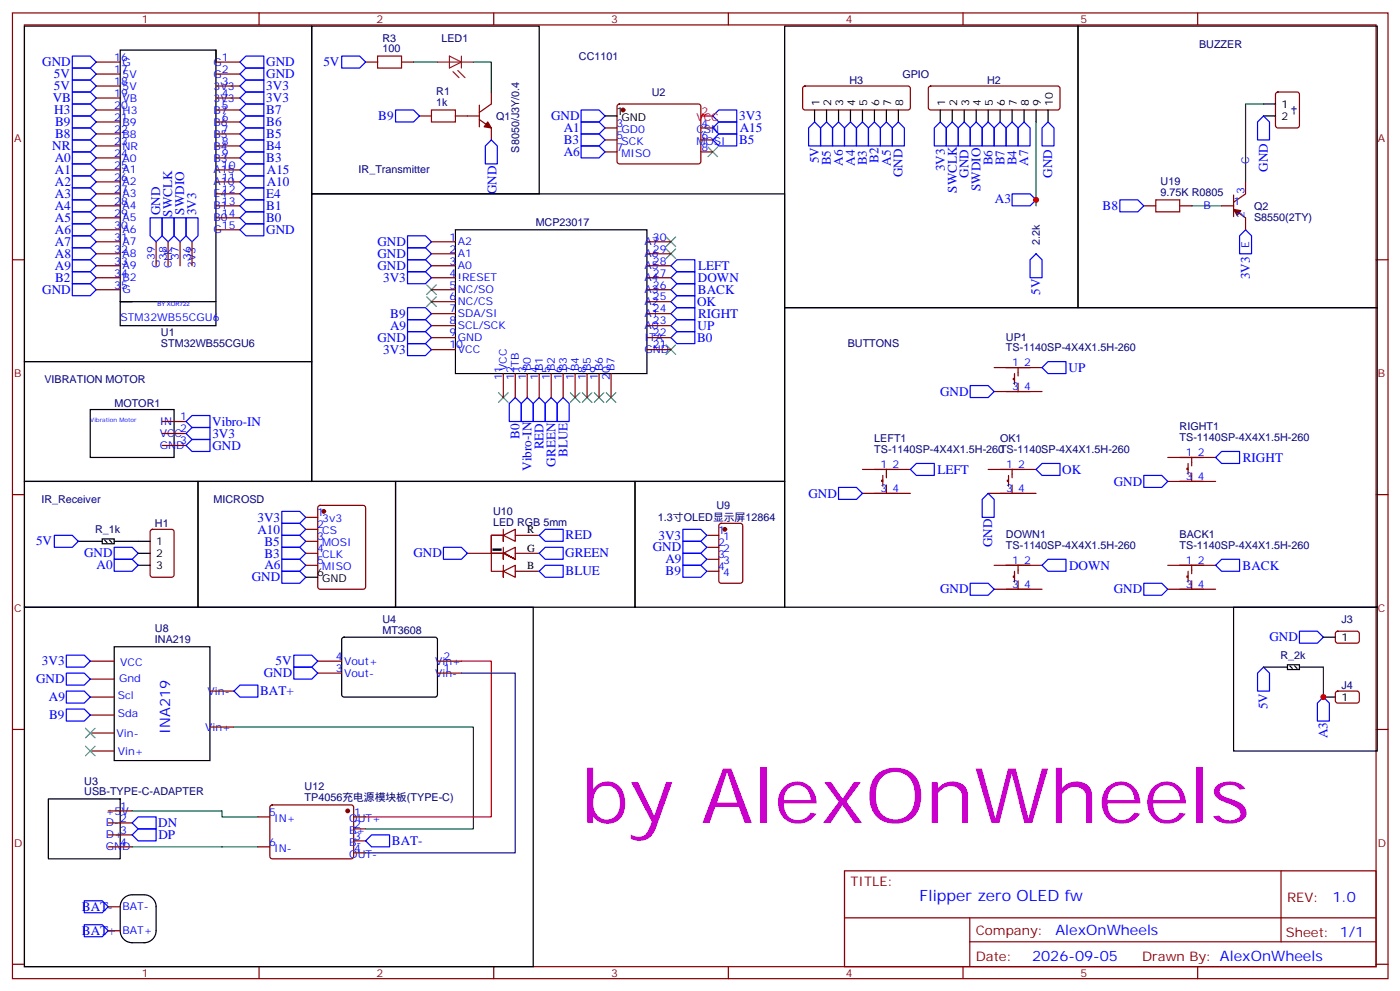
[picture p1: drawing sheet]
<svg xmlns="http://www.w3.org/2000/svg" width="413mm" height="292mm" viewBox="0 0 413 292" stroke-linecap="round" stroke-linejoin="round" font-family="sans-serif">
<g fill="none" stroke="#870000" stroke-width=".35">
<path d="M3.7 3.8h405.3v284.3h-405.3zM7.2 7.3h398.3v277.3h-398.3zM28.4 18.3h7M63.6 18.3h7.1M76.3 3.8v3.5M107.7 18.3h3.6M118.3 18.3h3.5M145.5 3.8v3.5M214.6 3.8v3.5M283.8 3.8v3.5M352.9 3.8v3.5M28.4 21.8h7"/>
<path d="M28.4 25.3h7M28.4 28.9h7M28.4 32.4h7M28.4 35.9h7M28.4 39.4h7M63.6 21.8h7.1M63.6 25.3h7.1M63.6 28.9h7.1M63.6 32.4h7.1M63.6 35.9h7.1M63.6 39.4h7.1M123.6 34.1h3.5"/>
<path d="M134.2 34.1h7.1M141.3 31v6.3M141.3 35.2l3.5 2.5v3.5M144.8 27.1v3.5l-3.5 2.5M178.3 37.7h3.5M182.1 30.8l.4-.2h23.3l.5 .2 .2 .5v16.5l-.7 .5-23.5-.1-.5-.6v-16.3zM206.5 37.7h3.5M236.7 25.5l.5-.2h30.3l.5 .2 .3 .5v5.7l-.3 .5-.5 .2h-30.3l-.5-.2-.2-.5v-5.7zM273.8 25.5l.4-.2h37.4l.5 .2 .2 .5v5.7l-.2 .5-.5 .2h-37.4l-.4-.2-.3-.5v-5.7zM376.1 27.3l.5-.2h5.6l.6 .4 .1 9.5-.5 .6-5.8 .1-.7-.5-.1-9.4zM28.4 43h7M28.4 46.5h7"/>
<path d="M28.4 50h7M28.4 53.6h7M28.4 57.1h7M63.6 43h7.1M63.6 46.5h7.1M63.6 50h7.1M63.6 53.6h7.1M63.6 57.1h7.1M178.3 44.7h3.5M178.3 41.2h3.5M206.5 44.7h3.5M206.5 41.2h3.5"/>
<path d="M363.5 57.4v6.4M367 53.6v3.5l-3.5 2.4M3.7 76.5h3.5M28.4 60.6h7M28.4 64.1h7M28.4 67.7h7M28.4 71.2h7M28.4 74.7h7M28.4 78.2h7M46 71.2v7M49.5 71.2v7M53.1 71.2v7"/>
<path d="M56.6 71.2v7M63.6 60.6h7.1M63.6 64.1h7.1M63.6 67.7h7.1M127.1 71.2h7.1M127.1 74.7h7.1M127.1 78.2h7.1M190.6 71.2h7.1M190.6 74.7h7.1M190.6 78.2h7.1M337 60.6h3.6M347.6 60.6h3.6"/>
<path d="M360 60.6h3.5M363.5 61.7l3.5 2.4v3.6M405.5 76.5h3.5M28.4 81.8h7M28.4 85.3h7M127.1 81.8h7.1M127.1 85.3h7.1M127.1 88.8h7.1M127.1 92.4h7.1M127.1 95.9h7.1M127.1 99.4h7.1M190.6 81.8h7.1"/>
<path d="M190.6 85.3h7.1M190.6 88.8h7.1M190.6 92.4h7.1M190.6 95.9h7.1M190.6 99.4h7.1M127.1 102.9h7.1M148.3 110v7.1M151.8 110v7.1M155.4 110v7.1M158.9 110v7.1M162.4 110v7.1M165.9 110v7.1"/>
<path d="M169.5 110v7.1M173 110v7.1M176.5 110v7.1M180.1 110v7.1M190.6 102.9h7.1M292.9 108.2h14.2M292.9 115.3h14.2M298.9 111.4h-.3v.4h.3M298.9 110v3.2M300 108.2v2.5M300 112.8v2.5M47.8 131.2h7"/>
<path d="M47.8 127.6h7M47.8 124.1h7M254.1 138.2h14.2M260.1 140v3.2M261.2 138.2v2.5M291.2 138.2h14.1M297.2 140v3.2M298.2 138.2v2.5M344.1 134.7h14.1M350.1 137.9h-.4v.3h.4M350.1 136.5v3.1M351.2 134.7v2.5"/>
<path d="M351.2 139.3v2.4M3.7 145.6h3.5M44.5 156.1l.4-.2h5.7l.6 .4 .1 13-.5 .6-5.9 .1-.6-.5-.1-12.9zM90.1 152.3h3.5M90.1 155.9h3.5M90.1 159.4h3.5M93.9 149l.4-.2h12.7l.7 .4v23.6l-.4 .6-13 .1-.6-.5-.1-23.5zM151.8 157.6h7.1M208.3 157.6h3.5M212 154.3l.5-.2h5.7l.6 .4 .1 16.5-.5 .7h-5.9l-.6-.4-.1-16.5zM254.1 145.3h14.2M260.1 141.4h-.3v.3h.3"/>
<path d="M261.2 142.8v2.5M291.2 145.3h14.1M297.2 141.4h-.4v.3h.4M298.2 142.8v2.5M344.1 141.7h14.1M405.5 145.6h3.5M90.1 166.4h3.5M90.1 162.9h3.5M137.7 162.9h7.1M151.8 168.2h7.1M151.8 162.9h7.1M208.3 161.1h3.5"/>
<path d="M208.3 164.7h3.5M208.3 168.2h3.5M292.9 166.4h14.2M292.9 173.5h14.2M298.9 169.6h-.3v.4h.3M298.9 168.2v3.2M300 166.4v2.5M300 171v2.5M344.1 166.4h14.1M344.1 173.5h14.1M350.1 169.6h-.4v.4h.4M350.1 168.2v3.2"/>
<path d="M351.2 166.4v2.5M351.2 171v2.5M26.6 194.7h7.1M26.6 200h7.1M93.6 194.7h7.1M93.6 198.2h7.1M128.9 194.7h7.1M128.9 198.2h7.1M393.7 186l.5-.2 5.9 .1 .4 .6v2.4l-.7 .5-5.9-.1-.4-.6v-2.2zM3.7 214.8h3.5M26.6 205.2h7.1M26.6 210.5h7.1"/>
<path d="M26.6 215.8h7.1M61.9 214.1h7M61.9 203.5h7M393.7 203.7l.5-.2h5.9l.4 .7v2.4l-.7 .4-5.9-.1-.4-.6v-2.1zM405.5 214.8h3.5M26.6 221.1h7.1M31.9 238.8h7M79.8 237.2l.4-.2 23.6 .1 .4 .6-.1 14.7-.6 .5-23.6-.1-.4-.6v-14.5zM31.9 242.3h7M31.9 245.8h7M31.9 249.3h7M76 249.3h3.5"/>
<path d="M76 240.5h3.5M104.2 240.5h3.5M104.2 244.1h3.5M104.2 247.6h3.5M104.2 251.1h3.5M248.8 256.4h156.7v28.2h-156.7zM377.5 256.4v20.9M31.9 274h3.5M31.9 267h3.5M248.9 270.2h156.5M285.8 277.3h119.6M285.8 270.2v14.2"/>
<path d="M3.7 283.9h3.5M76.3 284.6v3.5M145.5 284.6v3.5M214.6 284.6v3.5M283.8 284.6v3.5M352.9 284.6v3.5M405.5 283.9h3.5"/>
</g>
<g fill="none" stroke="#00f" stroke-width=".35">
<path d="M21.3 16.5h5.3l1.8 1.8-1.8 1.7h-5.3zM72.5 16.5h5.3v3.5h-5.3l-1.8-1.7zM100.7 16.5h5.3l1.7 1.8-1.7 1.7h-5.3zM21.3 37.7h5.3l1.8 1.7-1.8 1.8h-5.3zM21.3 34.1h5.3l1.8 1.8-1.8 1.8h-5.3zM21.3 30.6h5.3l1.8 1.8-1.8 1.7h-5.3zM21.3 27.1h5.3l1.8 1.8-1.8 1.7h-5.3zM21.3 23.6h5.3l1.8 1.7-1.8 1.8h-5.3zM21.3 20h5.3l1.8 1.8-1.8 1.8h-5.3zM70.7 39.4l1.8-1.7h5.3v3.5h-5.3zM70.7 35.9l1.8-1.8h5.3v3.6h-5.3zM72.5 30.6h5.3v3.5h-5.3l-1.8-1.7z"/>
<path d="M72.5 27.1h5.3v3.5h-5.3l-1.8-1.7zM72.5 23.6h5.3v3.5h-5.3l-1.8-1.8zM72.5 20h5.3v3.6h-5.3l-1.8-1.8zM116.6 32.4h5.2l1.8 1.7-1.8 1.8h-5.2zM171.2 39.4h5.3l1.8 1.8-1.8 1.8h-5.3zM171.2 35.9h5.3l1.8 1.8-1.8 1.7h-5.3zM171.2 32.4h5.3l1.8 1.7-1.8 1.8h-5.3zM210 37.7l1.8-1.8h5.3v3.5h-5.3zM211.8 32.4h5.3v3.5h-5.3l-1.8-1.8zM238.3 37.7l1.7-1.8 1.8 1.8v5.3h-3.5zM241.8 37.7l1.8-1.8 1.7 1.8v5.3h-3.5zM245.3 37.7l1.8-1.8 1.7 1.8v5.3h-3.5z"/>
<path d="M248.8 37.7l1.8-1.8 1.8 1.8v5.3h-3.6zM252.4 37.7l1.7-1.8 1.8 1.8v5.3h-3.5zM257.7 35.9l1.7 1.8v5.3h-3.5v-5.3zM259.4 37.7l1.8-1.8 1.8 1.8v5.3h-3.6zM263 37.7l1.7-1.8 1.8 1.8v5.3h-3.5zM275.3 37.7l1.8-1.8 1.7 1.8v5.3h-3.5zM278.8 37.7l1.8-1.8 1.8 1.8v5.3h-3.6zM282.4 37.7l1.7-1.8 1.8 1.8v5.3h-3.5zM285.9 37.7l1.8-1.8 1.7 1.8v5.3h-3.5zM289.4 37.7l1.8-1.8 1.7 1.8v5.3h-3.5zM292.9 37.7l1.8-1.8 1.8 1.8v5.3h-3.6zM298.2 35.9l1.8 1.8v5.3h-3.5v-5.3z"/>
<path d="M300 37.7l1.8-1.8 1.7 1.8v5.3h-3.5zM307.1 37.7l1.7-1.8 1.8 1.8v5.3h-3.5zM370.6 35.9l1.7-1.8 1.8 1.8v5.3h-3.5zM21.3 58.8h5.3l1.8 1.8-1.8 1.8h-5.3zM21.3 55.3h5.3l1.8 1.8-1.8 1.7h-5.3zM21.3 51.8h5.3l1.8 1.8-1.8 1.7h-5.3zM21.3 48.3h5.3l1.8 1.7-1.8 1.8h-5.3zM21.3 44.7h5.3l1.8 1.8-1.8 1.8h-5.3zM21.3 41.2h5.3l1.8 1.8-1.8 1.7h-5.3zM70.7 57.1l1.8-1.8h5.3v3.5h-5.3zM70.7 53.6l1.8-1.8h5.3v3.5h-5.3zM70.7 50l1.8-1.7h5.3v3.5h-5.3z"/>
<path d="M70.7 46.5l1.8-1.8h5.3v3.6h-5.3zM72.5 41.2h5.3v3.5h-5.3l-1.8-1.7zM144.8 41.2l1.7 1.8v5.3h-3.5v-5.3zM171.2 43h5.3l1.8 1.7-1.8 1.8h-5.3zM210 41.2l1.8-1.8h5.3v3.6h-5.3zM298.2 57.1h5.3l1.8 1.7-1.8 1.8h-5.3zM330 58.8h5.3l1.7 1.8-1.7 1.8h-5.3zM21.3 76.5h5.3l1.8 1.7-1.8 1.8h-5.3zM21.3 73h5.3l1.8 1.7-1.8 1.8h-5.3zM21.3 69.4h5.3l1.8 1.8-1.8 1.8h-5.3zM21.3 65.9h5.3l1.8 1.8-1.8 1.7h-5.3zM21.3 62.4h5.3l1.8 1.7-1.8 1.8h-5.3z"/>
<path d="M44.2 64.1h3.6v5.3l-1.8 1.8-1.8-1.8zM47.8 64.1h3.5v5.3l-1.8 1.8-1.7-1.8zM51.3 64.1h3.5v5.3l-1.7 1.8-1.8-1.8zM54.8 64.1h3.5v5.3l-1.7 1.8-1.8-1.8zM70.7 67.7l1.8-1.8h5.3v3.5h-5.3zM70.7 64.1l1.8-1.7h5.3v3.5h-5.3zM70.7 60.6l1.8-1.8h5.3v3.6h-5.3zM120.1 76.5h5.3l1.7 1.7-1.7 1.8h-5.3zM120.1 73h5.3l1.7 1.7-1.7 1.8h-5.3zM120.1 69.4h5.3l1.7 1.8-1.7 1.8h-5.3zM197.7 78.2l1.8-1.7h5.3v3.5h-5.3zM305.3 74.7l1.8 1.8v5.3h-3.6v-5.3z"/>
<path d="M365.3 69.4l1.7-1.7 1.8 1.7v5.3h-3.5zM21.3 83.5h5.3l1.8 1.8-1.8 1.8h-5.3zM21.3 80h5.3l1.8 1.8-1.8 1.7h-5.3zM120.1 80h5.3l1.7 1.8-1.7 1.7h-5.3zM120.1 97.6h5.3l1.7 1.8-1.7 1.8h-5.3zM120.1 94.1h5.3l1.7 1.8-1.7 1.7h-5.3zM120.1 90.6h5.3l1.7 1.8-1.7 1.7h-5.3zM197.7 95.9l1.8-1.8h5.3v3.5h-5.3zM197.7 92.4l1.8-1.8h5.3v3.5h-5.3zM197.7 88.8l1.8-1.7h5.3v3.5h-5.3zM197.7 85.3l1.8-1.8h5.3v3.6h-5.3zM197.7 81.8l1.8-1.8h5.3v3.5h-5.3z"/>
<path d="M197.7 99.4l1.8-1.8h5.3v3.6h-5.3zM120.1 101.2h5.3l1.7 1.7-1.7 1.8h-5.3zM151.8 117.1l1.8 1.7v5.3h-3.5v-5.3zM155.4 117.1l1.7 1.7v5.3h-3.5v-5.3zM158.9 117.1l1.8 1.7v5.3h-3.6v-5.3zM162.4 117.1l1.8 1.7v5.3h-3.5v-5.3zM165.9 117.1l1.8 1.7v5.3h-3.5v-5.3zM285.9 113.5h5.3l1.7 1.8-1.7 1.8h-5.3zM307.1 108.2l1.7-1.7h5.3v3.5h-5.3zM54.8 124.1l1.8-1.8h5.3v3.6h-5.3zM54.8 127.6l1.8-1.7h5.3v3.5h-5.3zM56.6 129.4h5.3v3.5h-5.3l-1.8-1.7z"/>
<path d="M270 136.5h5.3v3.5h-5.3l-1.7-1.8zM305.3 138.2l1.8-1.7h5.2v3.5h-5.2zM337 140h5.3l1.8 1.7-1.8 1.8h-5.3zM358.2 134.7l1.8-1.8h5.3v3.6h-5.3zM16 157.6h5.3l1.8 1.8-1.8 1.7h-5.3zM83 154.1h5.3l1.8 1.8-1.8 1.7h-5.3zM83 157.6h5.3l1.8 1.8-1.8 1.7h-5.3zM83 150.6h5.3l1.8 1.7-1.8 1.8h-5.3zM158.9 157.6l1.8-1.7h5.2v3.5h-5.2zM201.2 159.4h5.3l1.8 1.7-1.8 1.8h-5.3zM201.2 155.9h5.3l1.8 1.7-1.8 1.8h-5.3zM247.1 143.5h5.3l1.7 1.8-1.7 1.7h-5.3z"/>
<path d="M289.4 147l1.8-1.7 1.7 1.7v5.3h-3.5zM33.7 161.1h5.2l1.8 1.8-1.8 1.8h-5.2zM33.7 164.7h5.2l1.8 1.7-1.8 1.8h-5.2zM83 161.1h5.3l1.8 1.8-1.8 1.8h-5.3zM83 164.7h5.3l1.8 1.7-1.8 1.8h-5.3zM83 168.2h5.3l1.8 1.8-1.8 1.7h-5.3zM130.7 161.1h5.3l1.7 1.8-1.7 1.8h-5.3zM158.9 168.2l1.8-1.8h5.2v3.6h-5.2zM158.9 162.9l1.8-1.8h5.2v3.6h-5.2zM201.2 162.9h5.3l1.8 1.8-1.8 1.7h-5.3zM201.2 166.4h5.3l1.8 1.8-1.8 1.8h-5.3zM285.9 171.7h5.3l1.7 1.8-1.7 1.8h-5.3z"/>
<path d="M307.1 166.4l1.7-1.7h5.3v3.5h-5.3zM337 171.7h5.3l1.8 1.8-1.8 1.8h-5.3zM358.2 166.4l1.8-1.7h5.3v3.5h-5.3zM19.5 198.2h5.3l1.8 1.8-1.8 1.7h-5.3zM19.5 192.9h5.3l1.8 1.8-1.8 1.7h-5.3zM86.6 196.4h5.3l1.7 1.8-1.7 1.8h-5.3zM86.6 192.9h5.3l1.7 1.8-1.7 1.7h-5.3zM370.6 198.2l1.7-1.8 1.8 1.8v5.3h-3.5zM382.9 185.8h5.3l1.8 1.8-1.8 1.8h-5.3zM19.5 208.8h5.3l1.8 1.7-1.8 1.8h-5.3zM19.5 203.5h5.3l1.8 1.7-1.8 1.8h-5.3zM68.9 203.5l1.8-1.8h5.3v3.5h-5.3z"/>
<path d="M388.2 207l1.8-1.8 1.7 1.8v5.3h-3.5zM38.9 242.3l1.8-1.8h5.3v3.6h-5.3zM38.9 245.8l1.8-1.7h5.3v3.5h-5.3zM107.7 247.6l1.8-1.8h5.3v3.5h-5.3zM24.8 272.3h5.3l1.8 1.7-1.8 1.8h-5.3zM24.8 265.2h5.3l1.8 1.8-1.8 1.7h-5.3z"/>
</g>
<g fill="none" stroke="#000" stroke-width=".35">
<path d="M7.2 7.7h84.7v98.8h-84.7zM35.4 14.7h28.2v81.2h-28.2zM63.6 14.7v3.6M91.9 7.7h67v49.4h-67zM231.2 7.7h86.4v82.9h-86.4zM317.6 7.7h88.2v82.9h-88.2zM178.3 34.1h3.5M240 32.4v3.5M243.6 32.4v3.5M247.1 32.4v3.5M250.6 32.4v3.5M254.1 32.4v3.5"/>
<path d="M257.7 32.4v3.5M261.2 32.4v3.5M264.7 32.4v3.5M277.1 32.4v3.5M280.6 32.4v3.5M284.1 32.4v3.5M287.7 32.4v3.5M291.2 32.4v3.5M294.7 32.4v3.5M298.2 32.4v3.5M301.8 32.4v3.5M305.3 32.4v3.5"/>
<path d="M308.8 32.4v3.5M372.3 30.6h3.5M372.3 34.1h3.5M91.9 57.1h139.3v84.6h-139.3zM134.2 67.7h56.4v42.3h-56.4zM38.9 88.8h-3.5h28.2M231.2 90.6h174.6v88.2h-174.6zM7.2 106.5h84.7v35.2h-84.7zM26.6 120.6h24.7v14.1h-24.7zM7.2 141.7h51.1v37.1h-51.1zM23.1 159.4h7M30.1 158.7h3.6v1.4h-3.6z"/>
<path d="M30.8 159l.7 .7M32.2 159l.7 .7M33.7 159.4h10.5M58.3 141.7h58.3v37.1h-58.3zM116.6 141.7h70.5v37.1h-70.5zM187.1 141.7h44.1v37.1h-44.1zM7.2 178.8h149.9v105.8h-149.9zM40.7 166.4h3.5M40.7 162.9h3.5M90.1 170h3.5M363.5 178.8h42.3v42.3h-42.3zM33.7 190.4h28.2v33.5h-28.2z"/>
<path d="M100.9 187.8l.5-.2 27.1 .1 .4 .6-.1 16.5-.6 .4h-27.1l-.4-.7v-16.2zM372.3 196.4h7.1M379.4 195.7h3.5v1.4h-3.5zM380.1 196.1l.7 .7M381.5 196.1l.7 .7M382.9 196.4h7.1M390 187.6h3.5M390 205.2h3.5M14.3 235.2h21.1v17.7h-21.1zM36.5 264.5a3.5 3.5 0 0 1 2.4-1h3.6a3.5 3.5 0 0 1 3.5 3.5v7a3.5 3.5 0 0 1-3.5 3.6h-3.6a3.5 3.5 0 0 1-3.5-3.6v-7a3.5 3.5 0 0 1 1.1-2.5z"/>
</g>
<path d="M121.8 18.3h7.1M139.5 18.3h5.3v8.8M305.3 35.9v24.7M372.3 30.6h-5.3v23M351.2 60.6h8.8M390 196.4v8.8M68.9 214.1h70.6v30h-31.8M38.9 238.8h26.5v1.7h10.6M38.9 249.3h37.1" fill="none" stroke="#008700" stroke-width=".35"/>
<path d="M111.3 16.5h7v3.5h-7zM127.1 32.4h7.1v3.5h-7.1zM340.6 58.8h7v3.6h-7zM148.3 155.9v3.5v-1.8l3.5-1.7v3.5l-3.5-1.8M144.8 162.9v-5.3h3.5h-3.5v5.3h3.5h-3.5v5.3h3.5l3.5 1.8v-3.6l-3.5 1.8v1.8v-3.6M148.3 161.1v3.6v-1.8l3.5-1.8v3.6l-3.1-1.8 3.1 1.8-3.5-1.8" fill="none" stroke="#a10000" stroke-width=".35"/>
<g fill="#870000" stroke="#870000" stroke-width=".35">
<path d="M363.5 61.7l2.1 .3-1 1.4z"/>
<path d="M143.7 35.9l1.1 1.8-2.1-.4z"/>
<circle cx="213.6" cy="155.9" r=".53"/>
<circle cx="183.6" cy="32.4" r=".53"/>
<circle cx="95.4" cy="150.6" r=".53"/>
<circle cx="102.4" cy="238.8" r=".53"/>
</g>
<path d="M128.9 18.3h10.6M132.4 16.5l3.6 1.8-3.6 1.7zM136 16.5v3.5M133.5 21.1l1.8 1.8M134.9 20.7l2.1 2.2" fill="none" stroke="#8c2424" stroke-width=".35"/>
<g fill="none" stroke="#3c3" stroke-width=".35">
<path d="M208.6 43.3l2.9 2.8M211.5 43.3l-2.9 2.8M196.3 69.8l2.8 2.8M196.3 73.3l2.8 2.8M199.1 69.8l-2.8 2.8M199.1 73.3l-2.8 2.8M125.7 87.4l2.9 2.8M125.7 83.9l2.9 2.8M128.6 87.4l-2.9 2.8M128.6 83.9l-2.9 2.8M146.9 115.6l2.8 2.9M149.7 115.6l-2.8 2.9"/>
<path d="M168.1 115.6l2.8 2.9M170.9 115.6l-2.8 2.9M171.6 115.6l2.8 2.9M174.4 115.6l-2.8 2.9M175.1 115.6l2.8 2.9M177.9 115.6l-2.8 2.9M178.6 115.6l2.9 2.9M181.5 115.6l-2.9 2.9M196.3 101.5l2.8 2.9M199.1 101.5l-2.8 2.9M25.2 214.4l2.8 2.8M25.2 219.7l2.8 2.8"/>
<path d="M28 214.4l-2.8 2.8M28 219.7l-2.8 2.8"/>
</g>
<path d="M206.5 34.1h3.5M136 194.7h8.8v45.8h-37.1" fill="none" stroke="#f00" stroke-width=".35"/>
<path d="M136 198.2h15.8v52.9h-44.1" fill="none" stroke="#009" stroke-width=".35"/>
<g fill="#c00">
<circle cx="305.3" cy="58.8" r=".88"/>
<circle cx="390" cy="205.2" r=".88"/>
</g>
<text font-size="22.6" fill="#c0c" x="171.2" y="242.3">by AlexOnWheels</text>
<text font-size="10.9" x="144.8" y="164.4">-</text>
<text font-size="4.6" fill="#00f" x="270.9" y="265.4">Flipper zero OLED fw</text>
<g font-size="4.2" fill="#00f">
<text x="50.1" y="216" transform="rotate(-90 50.1 216)">INA219</text>
<text x="392.6" y="265.7">1.0</text>
<text x="311" y="275.2">AlexOnWheels</text>
<text x="304.1" y="283">2026-09-05</text>
</g>
<g font-size="3.9" fill="#00f">
<text x="12.4" y="19.5">GND</text>
<text x="15.9" y="23">5V</text>
<text x="78.5" y="23">GND</text>
<text x="78.5" y="19.5">GND</text>
<text x="95.3" y="19.5">5V</text>
<text x="15.9" y="26.5">5V</text>
<text x="78.5" y="26.5">3V3</text>
<text x="15.6" y="30.1">VB</text>
<text x="16" y="33.6">H3</text>
<text x="78.5" y="30.1">3V3</text>
<text x="78.5" y="33.6">B7</text>
<text x="111.5" y="35.4">B9</text>
<text x="162.4" y="35.4">GND</text>
<text x="217.8" y="35.4">3V3</text>
<text x="16.2" y="40.7">B8</text>
<text x="16.2" y="37.1">B9</text>
<text x="78.5" y="40.7">B5</text>
<text x="78.5" y="37.1">B6</text>
<text x="166.1" y="38.9">A1</text>
<text x="218" y="38.9">A15</text>
<text x="15.4" y="44.2">NR</text>
<text x="16.1" y="47.7">A0</text>
<text x="78.4" y="44.2">B4</text>
<text x="78.5" y="47.7">B3</text>
<text x="166.1" y="45.9">A6</text>
<text x="166.1" y="42.5">B3</text>
<text x="217.8" y="42.4">B5</text>
<text x="16.2" y="51.2">A1</text>
<text x="78.6" y="51.2">A15</text>
<text x="241.2" y="48.1" transform="rotate(-90 241.2 48.1)">5V</text>
<text x="244.8" y="48.7" transform="rotate(-90 244.8 48.7)">B5</text>
<text x="248.4" y="48.8" transform="rotate(-90 248.4 48.8)">A6</text>
<text x="251.9" y="48.8" transform="rotate(-90 251.9 48.8)">A4</text>
<text x="255.4" y="48.7" transform="rotate(-90 255.4 48.7)">B3</text>
<text x="258.9" y="48.1" transform="rotate(-90 258.9 48.1)">B2</text>
<text x="262.5" y="48.8" transform="rotate(-90 262.5 48.8)">A5</text>
<text x="266" y="52.2" transform="rotate(-90 266 52.2)">GND</text>
<text x="278.4" y="50.4" transform="rotate(-90 278.4 50.4)">3V3</text>
<text x="285.4" y="52.3" transform="rotate(-90 285.4 52.3)">GND</text>
<text x="292.4" y="48.7" transform="rotate(-90 292.4 48.7)">B6</text>
<text x="296" y="48.7" transform="rotate(-90 296 48.7)">B7</text>
<text x="299.5" y="48.7" transform="rotate(-90 299.5 48.7)">B4</text>
<text x="303" y="48.8" transform="rotate(-90 303 48.8)">A7</text>
<text x="310.1" y="52.3" transform="rotate(-90 310.1 52.3)">GND</text>
<text x="373.6" y="50.6" transform="rotate(-90 373.6 50.6)">GND</text>
<text x="16.2" y="58.3">A3</text>
<text x="16.2" y="54.8">A2</text>
<text x="78.4" y="58.3">E4</text>
<text x="78.6" y="54.8">A10</text>
<text x="146.3" y="57.2" transform="rotate(-90 146.3 57.2)">GND</text>
<text x="281.9" y="56.7" transform="rotate(-90 281.9 56.7)">SWCLK</text>
<text x="289" y="56.2" transform="rotate(-90 289 56.2)">SWDIO</text>
<text x="293.2" y="59.9">A3</text>
<text x="16.1" y="61.8">A4</text>
<text x="16.2" y="65.4">A5</text>
<text x="47.2" y="63.4" transform="rotate(-90 47.2 63.4)">GND</text>
<text x="50.7" y="63.7" transform="rotate(-90 50.7 63.7)">SWCLK</text>
<text x="54.3" y="63.2" transform="rotate(-90 54.3 63.2)">SWDIO</text>
<text x="57.8" y="63.4" transform="rotate(-90 57.8 63.4)">3V3</text>
<text x="78.4" y="65.4">B0</text>
<text x="78.5" y="61.8">B1</text>
<text x="324.9" y="61.8">B8</text>
<text x="16.2" y="68.9">A6</text>
<text x="78.5" y="68.9">GND</text>
<text x="16.2" y="75.9">A8</text>
<text x="16.2" y="72.4">A7</text>
<text x="111.2" y="75.9">GND</text>
<text x="111.2" y="72.4">GND</text>
<text x="16.2" y="79.5">A9</text>
<text x="16.2" y="83">B2</text>
<text x="111.2" y="79.5">GND</text>
<text x="112.9" y="83">3V3</text>
<text x="205.7" y="83">DOWN</text>
<text x="205.7" y="79.5">LEFT</text>
<text x="368.3" y="82.2" transform="rotate(-90 368.3 82.2)">3V3</text>
<text x="12.4" y="86.5">GND</text>
<text x="205.7" y="86.6">BACK</text>
<text x="306.5" y="86.9" transform="rotate(-90 306.5 86.9)">5V</text>
<text x="115" y="93.6">B9</text>
<text x="205.4" y="90.1">OK</text>
<text x="205.7" y="93.6">RIGHT</text>
<text x="111.2" y="100.6">GND</text>
<text x="115" y="97.1">A9</text>
<text x="205.4" y="100.6">B0</text>
<text x="205.5" y="97.2">UP</text>
<text x="112.9" y="104.2">3V3</text>
<text x="314.9" y="109.5">UP</text>
<text x="277" y="116.5">GND</text>
<text x="62.5" y="125.4">Vibro-IN</text>
<text x="62.6" y="128.9">3V3</text>
<text x="153.1" y="129.2" transform="rotate(-90 153.1 129.2)">B0</text>
<text x="62.6" y="132.5">GND</text>
<text x="160.1" y="132.3" transform="rotate(-90 160.1 132.3)">RED</text>
<text x="163.7" y="137.4" transform="rotate(-90 163.7 137.4)">GREEN</text>
<text x="167.2" y="134.6" transform="rotate(-90 167.2 134.6)">BLUE</text>
<text x="366.2" y="136">RIGHT</text>
<text x="156.6" y="138.6" transform="rotate(-90 156.6 138.6)">Vibro-IN</text>
<text x="276.3" y="139.5">LEFT</text>
<text x="313" y="139.5">OK</text>
<text x="328.2" y="143">GND</text>
<text x="238.2" y="146.5">GND</text>
<text x="75.9" y="153.6">3V3</text>
<text x="10.6" y="160.6">5V</text>
<text x="75.9" y="157.1">A10</text>
<text x="77.9" y="160.6">B5</text>
<text x="166.7" y="158.8">RED</text>
<text x="194" y="158.9">3V3</text>
<text x="292.4" y="161.2" transform="rotate(-90 292.4 161.2)">GND</text>
<text x="24.8" y="164.1">GND</text>
<text x="28.5" y="167.7">A0</text>
<text x="77.9" y="167.7">A6</text>
<text x="77.9" y="164.2">B3</text>
<text x="121.8" y="164.1">GND</text>
<text x="166.6" y="164.1">GREEN</text>
<text x="192.4" y="162.4">GND</text>
<text x="196.1" y="165.9">A9</text>
<text x="315" y="167.7">DOWN</text>
<text x="366.2" y="167.7">BACK</text>
<text x="74.2" y="171.2">GND</text>
<text x="166.7" y="169.4">BLUE</text>
<text x="196.1" y="169.4">B9</text>
<text x="277" y="174.7">GND</text>
<text x="328.2" y="174.6">GND</text>
<text x="374" y="188.8">GND</text>
<text x="12.4" y="195.9">3V3</text>
<text x="81.2" y="195.9">5V</text>
<text x="10.6" y="201.2">GND</text>
<text x="77.7" y="199.4">GND</text>
<text x="14.4" y="206.5">A9</text>
<text x="76.7" y="204.7">BAT+</text>
<text x="373.5" y="208.9" transform="rotate(-90 373.5 208.9)">5V</text>
<text x="14.4" y="211.8">B9</text>
<text x="391.2" y="217.4" transform="rotate(-90 391.2 217.4)">A3</text>
<text x="46.6" y="243.5">DN</text>
<text x="46.7" y="247">DP</text>
<text x="115.5" y="248.8">BAT-</text>
<text x="24.1" y="268.3">BAT-</text>
<text x="24.1" y="275.3">BAT+</text>
</g>
<g font-size="3.9" fill="#800">
<text x="250.6" y="261">TITLE:</text>
<text x="379.2" y="265.7">REV:</text>
<text x="287.5" y="275.2">Company:</text>
<text x="378.9" y="275.8">Sheet: 1/1</text>
<text x="287.5" y="282.9">Date:</text>
<text x="336.6" y="282.9">Draw</text>
<text x="346.7" y="282.9">n By: AlexOnWheels</text>
</g>
<g font-size="3.2" fill="#800">
<text x="41.8" y="6.8">1</text>
<text x="110.9" y="6.8">2</text>
<text x="180.1" y="6.8">3</text>
<text x="249.2" y="6.8">4</text>
<text x="318.3" y="6.8">5</text>
<text x="4.2" y="41.9">A</text>
<text x="406" y="41.9">A</text>
<text x="4.2" y="111.1">B</text>
<text x="406" y="111.1">B</text>
<text x="4.2" y="180.2">C</text>
<text x="406" y="180.2">C</text>
<text x="4.2" y="249.3">D</text>
<text x="406" y="249.3">D</text>
<text x="41.8" y="287.6">1</text>
<text x="110.9" y="287.6">2</text>
<text x="180.1" y="287.6">3</text>
<text x="249.2" y="287.6">4</text>
<text x="318.3" y="287.6">5</text>
</g>
<g font-size="3.2" fill="#00f">
<text x="33.7" y="17.9">16</text>
<text x="65.4" y="17.9">1</text>
<text x="33.7" y="21.4">17</text>
<text x="36.1" y="19.3">G</text>
<text x="36.1" y="22.9">5V</text>
<text x="62.9" y="19.3">G</text>
<text x="62.9" y="22.9">G</text>
<text x="65.4" y="21.4">2</text>
<text x="33.7" y="25">18</text>
<text x="33.7" y="28.5">19</text>
<text x="36.1" y="26.4">5V</text>
<text x="36.1" y="29.9">VB</text>
<text x="62.9" y="26.4">3V3</text>
<text x="62.9" y="29.9">3V3</text>
<text x="65.4" y="25">3</text>
<text x="65.4" y="28.5">4</text>
<text x="33.7" y="32">20</text>
<text x="33.7" y="35.6">21</text>
<text x="36.1" y="33.4">H3</text>
<text x="62.9" y="33.4">B7</text>
<text x="65.4" y="32">5</text>
<text x="65.4" y="35.6">6</text>
<text x="33.7" y="39.1">22</text>
<text x="36.1" y="37">B9</text>
<text x="36.1" y="40.5">B8</text>
<text x="62.9" y="37">B6</text>
<text x="62.9" y="40.5">B5</text>
<text x="65.4" y="39.1">7</text>
<text x="181.6" y="37.3">3</text>
<text x="181.6" y="40.9">5</text>
<text x="183.1" y="39.1">GD0</text>
<text x="205.2" y="39.1">CSN</text>
<text x="206.7" y="40.9">6</text>
<text x="206.7" y="37.3">4</text>
<text x="33.7" y="42.6">23</text>
<text x="33.7" y="46.1">24</text>
<text x="36.1" y="44">NR</text>
<text x="36.1" y="47.6">A0</text>
<text x="62.9" y="44">B4</text>
<text x="62.9" y="47.6">B3</text>
<text x="65.4" y="42.6">8</text>
<text x="65.4" y="46.1">9</text>
<text x="181.6" y="44.4">7</text>
<text x="183.1" y="42.6">SCK</text>
<text x="183.1" y="46.1">MISO</text>
<text x="205.2" y="42.6">MOSI</text>
<text x="206.7" y="44.4">8</text>
<text x="33.7" y="49.7">25</text>
<text x="33.7" y="53.2">26</text>
<text x="36.1" y="51.1">A1</text>
<text x="62.9" y="51.1">A15</text>
<text x="65.4" y="49.7">10</text>
<text x="65.4" y="53.2">11</text>
<text x="368.1" y="48.3" transform="rotate(-90 368.1 48.3)">C</text>
<text x="33.7" y="56.7">27</text>
<text x="36.1" y="54.6">A2</text>
<text x="36.1" y="58.1">A3</text>
<text x="62.9" y="54.6">A10</text>
<text x="62.9" y="58.1">E4</text>
<text x="65.4" y="56.7">12</text>
<text x="366.7" y="57.1" transform="rotate(-90 366.7 57.1)">3</text>
<text x="33.7" y="60.3">28</text>
<text x="33.7" y="63.8">29</text>
<text x="36.1" y="61.7">A4</text>
<text x="36.1" y="65.2">A5</text>
<text x="62.9" y="61.7">B1</text>
<text x="62.9" y="65.2">B0</text>
<text x="65.4" y="60.3">13</text>
<text x="65.4" y="63.8">14</text>
<text x="354.7" y="61.7">B</text>
<text x="363.5" y="60.3">1</text>
<text x="366.7" y="64.1" transform="rotate(-90 366.7 64.1)">2</text>
<text x="33.7" y="67.3">30</text>
<text x="33.7" y="70.8">31</text>
<text x="36.1" y="68.7">A6</text>
<text x="62.9" y="68.7">G</text>
<text x="65.4" y="67.3">15</text>
<text x="132.4" y="70.8">1</text>
<text x="192.4" y="70.8">30</text>
<text x="33.7" y="74.4">32</text>
<text x="33.7" y="77.9">33</text>
<text x="36.1" y="72.2">A7</text>
<text x="36.1" y="75.8">A8</text>
<text x="45.6" y="76.5" transform="rotate(-90 45.6 76.5)">39</text>
<text x="49.2" y="76.5" transform="rotate(-90 49.2 76.5)">38</text>
<text x="52.7" y="76.5" transform="rotate(-90 52.7 76.5)">37</text>
<text x="56.2" y="76.5" transform="rotate(-90 56.2 76.5)">36</text>
<text x="132.4" y="74.4">2</text>
<text x="132.4" y="77.9">3</text>
<text x="134.9" y="72.2">A2</text>
<text x="134.9" y="75.8">A1</text>
<text x="189.9" y="75.8">A6</text>
<text x="189.9" y="72.2">A7</text>
<text x="192.4" y="77.9">28</text>
<text x="192.4" y="74.4">29</text>
<text x="368.1" y="73" transform="rotate(-90 368.1 73)">E</text>
<text x="33.7" y="81.4">34</text>
<text x="36.1" y="79.3">A9</text>
<text x="36.1" y="82.8">B2</text>
<text x="47.1" y="79" transform="rotate(-90 47.1 79)">G</text>
<text x="50.6" y="79" transform="rotate(-90 50.6 79)">CLK</text>
<text x="57.6" y="79" transform="rotate(-90 57.6 79)">3V3</text>
<text x="132.4" y="81.4">4</text>
<text x="134.9" y="79.3">A0</text>
<text x="134.9" y="82.8">!RESET</text>
<text x="189.9" y="82.8">A4</text>
<text x="189.9" y="79.3">A5</text>
<text x="192.4" y="81.4">27</text>
<text x="33.7" y="84.9">35</text>
<text x="36.1" y="86.4">G</text>
<text x="132.4" y="84.9">5</text>
<text x="132.4" y="88.5">6</text>
<text x="134.9" y="86.4">NC/SO</text>
<text x="134.9" y="89.9">NC/CS</text>
<text x="189.9" y="89.9">A2</text>
<text x="189.9" y="86.4">A3</text>
<text x="192.4" y="88.5">25</text>
<text x="192.4" y="84.9">26</text>
<text x="35.5" y="94.7">STM32WB55CGU6</text>
<text x="132.4" y="92">7</text>
<text x="132.4" y="95.5">8</text>
<text x="134.9" y="93.4">SDA/SI</text>
<text x="189.9" y="93.4">A1</text>
<text x="192.4" y="95.5">23</text>
<text x="192.4" y="92">24</text>
<text x="132.4" y="99.1">9</text>
<text x="134.9" y="96.9">SCL/SCK</text>
<text x="134.9" y="100.5">GND</text>
<text x="189.9" y="100.5">ITA</text>
<text x="189.9" y="96.9">A0</text>
<text x="192.4" y="99.1">22</text>
<text x="132.4" y="102.6">10</text>
<text x="134.9" y="104">VCC</text>
<text x="189.9" y="104">GND</text>
<text x="192.4" y="102.6">21</text>
<text x="298.2" y="107.9">1</text>
<text x="301.8" y="107.9">2</text>
<text x="148" y="111.8" transform="rotate(-90 148 111.8)">11</text>
<text x="149.4" y="109.3" transform="rotate(-90 149.4 109.3)">VCC</text>
<text x="151.5" y="111.8" transform="rotate(-90 151.5 111.8)">12</text>
<text x="152.9" y="109.3" transform="rotate(-90 152.9 109.3)">ITB</text>
<text x="155" y="111.8" transform="rotate(-90 155 111.8)">13</text>
<text x="156.4" y="109.3" transform="rotate(-90 156.4 109.3)">B0</text>
<text x="158.5" y="111.8" transform="rotate(-90 158.5 111.8)">14</text>
<text x="159.9" y="109.3" transform="rotate(-90 159.9 109.3)">B1</text>
<text x="162.1" y="111.8" transform="rotate(-90 162.1 111.8)">15</text>
<text x="163.5" y="109.3" transform="rotate(-90 163.5 109.3)">B2</text>
<text x="165.6" y="111.8" transform="rotate(-90 165.6 111.8)">16</text>
<text x="167" y="109.3" transform="rotate(-90 167 109.3)">B3</text>
<text x="169.1" y="111.8" transform="rotate(-90 169.1 111.8)">17</text>
<text x="170.5" y="109.3" transform="rotate(-90 170.5 109.3)">B4</text>
<text x="172.6" y="111.8" transform="rotate(-90 172.6 111.8)">18</text>
<text x="174.1" y="109.3" transform="rotate(-90 174.1 109.3)">B5</text>
<text x="176.2" y="111.8" transform="rotate(-90 176.2 111.8)">19</text>
<text x="177.6" y="109.3" transform="rotate(-90 177.6 109.3)">B6</text>
<text x="179.7" y="111.8" transform="rotate(-90 179.7 111.8)">20</text>
<text x="181.1" y="109.3" transform="rotate(-90 181.1 109.3)">B7</text>
<text x="298.2" y="114.9">3</text>
<text x="301.8" y="114.9">4</text>
<text x="47.1" y="125.2">IN</text>
<text x="53.1" y="123.8">1</text>
<text x="47.1" y="128.7">VCC</text>
<text x="53.1" y="130.8">3</text>
<text x="53.1" y="127.3">2</text>
<text x="47.1" y="132.2">GND</text>
<text x="259.4" y="137.9">1</text>
<text x="263" y="137.9">2</text>
<text x="296.5" y="137.9">1</text>
<text x="300" y="137.9">2</text>
<text x="349.4" y="134.3">1</text>
<text x="352.9" y="134.3">2</text>
<text x="349.4" y="141.4">3</text>
<text x="352.9" y="141.4">4</text>
<text x="259.4" y="144.9">3</text>
<text x="263" y="144.9">4</text>
<text x="296.5" y="144.9">3</text>
<text x="300" y="144.9">4</text>
<text x="93.5" y="152">1</text>
<text x="93.5" y="155.5">2</text>
<text x="94.9" y="153.7">3v3</text>
<text x="93.5" y="159">3</text>
<text x="94.9" y="157.3">CS</text>
<text x="94.9" y="160.8">MOSI</text>
<text x="211.6" y="157.3">1</text>
<text x="211.6" y="160.8">2</text>
<text x="213.1" y="159">1</text>
<text x="93.5" y="162.6">4</text>
<text x="93.5" y="166.1">5</text>
<text x="94.9" y="164.3">CLK</text>
<text x="94.9" y="167.9">MISO</text>
<text x="211.6" y="164.3">3</text>
<text x="211.6" y="167.9">4</text>
<text x="213.1" y="162.6">2</text>
<text x="213.1" y="166.1">3</text>
<text x="298.2" y="166.1">1</text>
<text x="301.8" y="166.1">2</text>
<text x="349.4" y="166.1">1</text>
<text x="352.9" y="166.1">2</text>
<text x="213.1" y="169.6">4</text>
<text x="298.2" y="173.1">3</text>
<text x="301.8" y="173.1">4</text>
<text x="349.4" y="173.1">3</text>
<text x="352.9" y="173.1">4</text>
<text x="35.4" y="196.1">VCC</text>
<text x="98.9" y="197.8">3</text>
<text x="98.9" y="194.3">4</text>
<text x="101.4" y="195.7">Vout+</text>
<text x="128.2" y="195.7">Vin+</text>
<text x="130.7" y="197.8">1</text>
<text x="130.7" y="194.3">2</text>
<text x="35.1" y="200.7">Gnd</text>
<text x="101.4" y="199.2">Vout-</text>
<text x="128.2" y="199.2">Vin-</text>
<text x="34.7" y="206">Scl</text>
<text x="61.2" y="204.5">Vin-</text>
<text x="34.7" y="211.2">Sda</text>
<text x="60.5" y="215.1">Vin+</text>
<text x="34.4" y="216.9">Vin-</text>
<text x="34.7" y="222.2">Vin+</text>
<text x="31.2" y="239.8">+5V</text>
<text x="35.4" y="238.4">1</text>
<text x="31.2" y="243.3">D-</text>
<text x="35.4" y="241.9">2</text>
<text x="35.4" y="245.5">3</text>
<text x="79.3" y="240.2">5</text>
<text x="80.8" y="241.9">IN+</text>
<text x="102.9" y="241.9">OUT+</text>
<text x="102.9" y="245.5">B+</text>
<text x="104.4" y="240.2">1</text>
<text x="104.4" y="243.7">2</text>
<text x="31.2" y="246.9">D+</text>
<text x="31.2" y="250.4">GND</text>
<text x="35.4" y="249">4</text>
<text x="79.3" y="249">6</text>
<text x="80.8" y="250.8">IN-</text>
<text x="102.9" y="249">B-</text>
<text x="104.4" y="247.2">3</text>
<text x="104.4" y="250.8">4</text>
<text x="102.9" y="252.5">OUT-</text>
<text x="36.1" y="268">BAT-</text>
<text x="36.1" y="275.1">BAT+</text>
</g>
<g font-size="3.2" fill="#000080">
<text x="112.7" y="15.5">100</text>
<text x="112.7" y="12.3">R3</text>
<text x="130.1" y="12.3">LED1</text>
<text x="170.6" y="17.6">CC1101</text>
<text x="353.3" y="14.1">BUZZER</text>
<text x="265.9" y="22.9">GPIO</text>
<text x="128.6" y="28.1">R1</text>
<text x="192.1" y="28.2">U2</text>
<text x="250.3" y="24.7">H3</text>
<text x="290.8" y="24.7">H2</text>
<text x="128.6" y="31.3">1k</text>
<text x="146.2" y="35.3">Q1</text>
<text x="382.3" y="33.9" transform="rotate(-90 382.3 33.9)">-+</text>
<text x="153" y="44.9" transform="rotate(-90 153 44.9)">S8050/J3Y/0.4</text>
<text x="105.7" y="51.1">IR_Transmitter</text>
<text x="342" y="57.8">9.75K R0805</text>
<text x="342" y="54.6">U19</text>
<text x="369.5" y="65">S8550(2TY)</text>
<text x="369.5" y="61.7">Q2</text>
<text x="157.8" y="66.4">MCP23017</text>
<text x="306.4" y="72" transform="rotate(-90 306.4 72)">2.2k</text>
<text x="47.4" y="98.9">U1</text>
<text x="296.4" y="100.3">UP1</text>
<text x="47.4" y="102.1">STM32WB55CGU6</text>
<text x="249.8" y="102.3">BUTTONS</text>
<text x="296.4" y="103.5">TS-1140SP-4X4X1.5H-260</text>
<text x="13.1" y="112.9">VIBRATION MOTOR</text>
<text x="33.7" y="120">MOTOR1</text>
<text x="257.6" y="130.3">LEFT1</text>
<text x="294.7" y="130.3">OK1</text>
<text x="347.6" y="129.9">TS-1140SP-4X4X1.5H-260</text>
<text x="347.6" y="126.8">RIGHT1</text>
<text x="257.6" y="133.5">TS-1140SP-4X4X1.5H-260TS-1140SP-4X4X1.5H-260</text>
<text x="12.2" y="148.1">IR_Receiver</text>
<text x="62.9" y="148.2">MICROSD</text>
<text x="211.1" y="150">U9</text>
<text x="45.7" y="155.3">H1</text>
<text x="145.3" y="154.8">LED RGB 5mm</text>
<text x="145.3" y="151.6">U10</text>
<text x="193.9" y="153.5">1.3寸OLED显示屏12864</text>
<text x="28" y="157">R_1k</text>
<text x="296.4" y="161.7">TS-1140SP-4X4X1.5H-260</text>
<text x="296.4" y="158.5">DOWN1</text>
<text x="347.6" y="161.7">TS-1140SP-4X4X1.5H-260</text>
<text x="347.6" y="158.5">BACK1</text>
<text x="112.7" y="183.4">U4</text>
<text x="395.3" y="183.4">J3</text>
<text x="45.7" y="189.4">INA219</text>
<text x="45.7" y="186.1">U8</text>
<text x="112.7" y="186.5">MT3608</text>
<text x="377.3" y="194">R_2k</text>
<text x="395.3" y="202.8">J4</text>
<text x="24.8" y="231">U3</text>
<text x="89.8" y="232.6">U12</text>
<text x="24.8" y="234.2">USB-TYPE-C-ADAPTER</text>
<text x="89.8" y="235.8">TP4056充电源模块板(TYPE-C)</text>
</g>
<g font-size="3.2">
<text x="181.6" y="33.8">1</text>
<text x="183.1" y="35.6">GND</text>
<text x="241.4" y="31.1" transform="rotate(-90 241.4 31.1)">1</text>
<text x="245" y="31.1" transform="rotate(-90 245 31.1)">2</text>
<text x="248.5" y="31.1" transform="rotate(-90 248.5 31.1)">3</text>
<text x="252" y="31.1" transform="rotate(-90 252 31.1)">4</text>
<text x="255.6" y="31.1" transform="rotate(-90 255.6 31.1)">5</text>
<text x="259.1" y="31.1" transform="rotate(-90 259.1 31.1)">6</text>
<text x="262.6" y="31.1" transform="rotate(-90 262.6 31.1)">7</text>
<text x="266.1" y="31.1" transform="rotate(-90 266.1 31.1)">8</text>
<text x="278.5" y="31.1" transform="rotate(-90 278.5 31.1)">1</text>
<text x="282" y="31.1" transform="rotate(-90 282 31.1)">2</text>
<text x="285.5" y="31.1" transform="rotate(-90 285.5 31.1)">3</text>
<text x="289.1" y="31.1" transform="rotate(-90 289.1 31.1)">4</text>
<text x="292.6" y="31.1" transform="rotate(-90 292.6 31.1)">5</text>
<text x="296.1" y="31.1" transform="rotate(-90 296.1 31.1)">6</text>
<text x="299.6" y="31.1" transform="rotate(-90 299.6 31.1)">7</text>
<text x="303.2" y="31.1" transform="rotate(-90 303.2 31.1)">8</text>
<text x="306.7" y="31.1" transform="rotate(-90 306.7 31.1)">9</text>
<text x="310.2" y="31.1" transform="rotate(-90 310.2 31.1)">10</text>
<text x="377.6" y="31.7">1</text>
<text x="377.6" y="35.2">2</text>
<text x="46" y="160.4">1</text>
<text x="155.4" y="156.9">R</text>
<text x="46" y="167.5">3</text>
<text x="46" y="164">2</text>
<text x="155.4" y="162.4">G</text>
<text x="155.4" y="167.4">B</text>
<text x="93.5" y="169.6">6</text>
<text x="94.9" y="171.4">GND</text>
<text x="395.3" y="188.7">1</text>
<text x="395.3" y="206.3">1</text>
</g>
<g font-size="3.2" fill="#f00">
<text x="205.2" y="35.6">VCC</text>
<text x="206.7" y="33.8">2</text>
</g>
<g font-size="1.8" fill="#00f">
<text x="46.4" y="90.2">BY XOR722</text>
<text x="26.6" y="124.1">Vibration Motor</text>
</g>
</svg>
